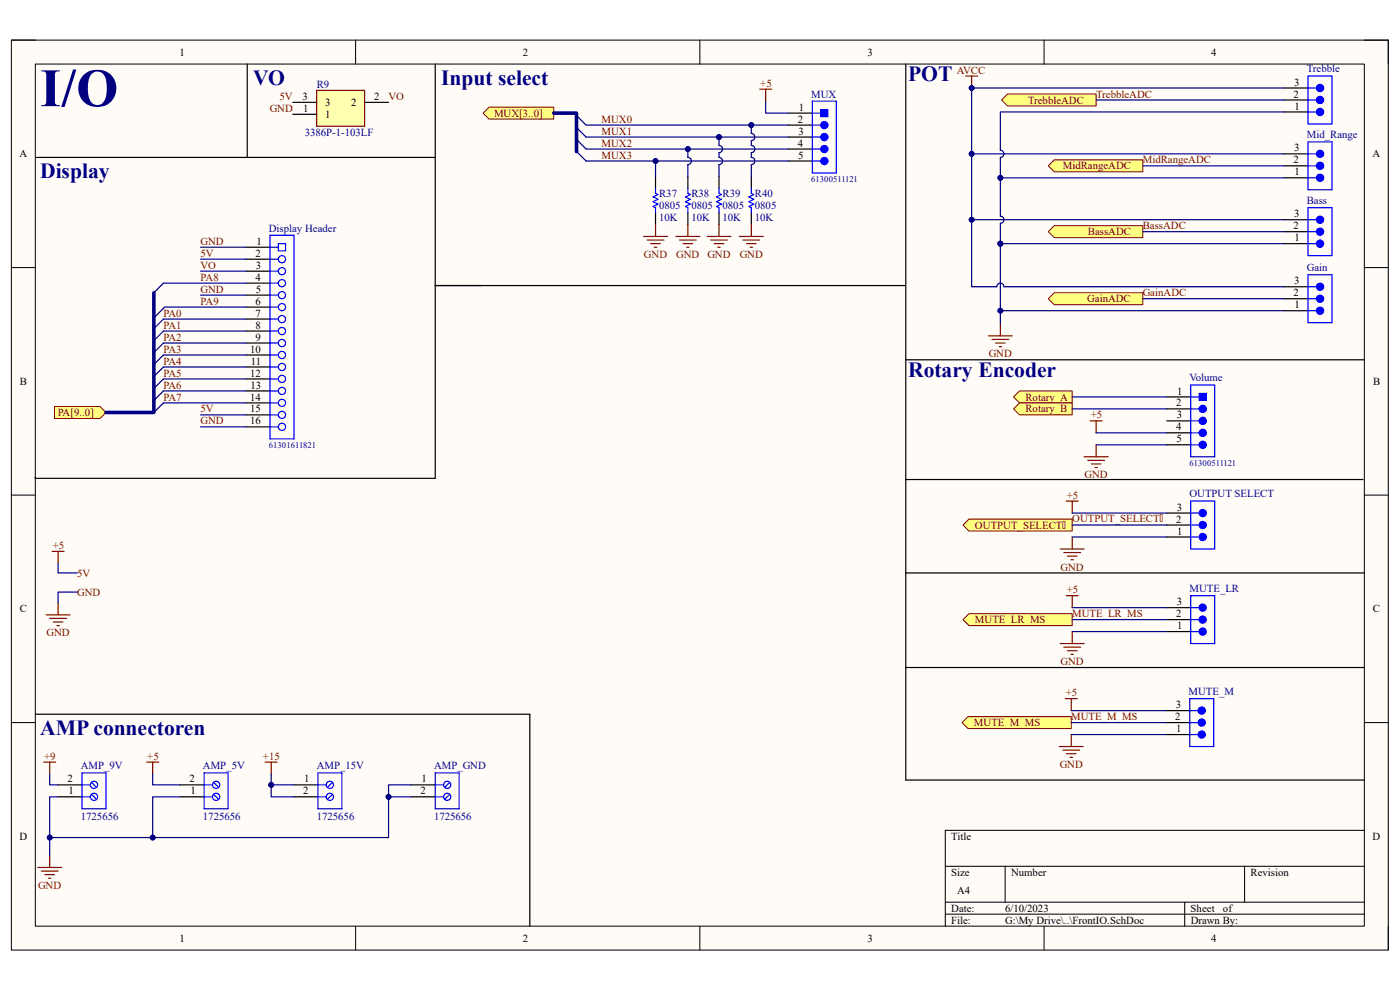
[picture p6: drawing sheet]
<svg xmlns="http://www.w3.org/2000/svg" width="297mm" height="210mm" viewBox="0 0 297 210" stroke-linecap="round" stroke-linejoin="round" font-family="sans-serif">
<path d="M2.4 8.5h292.1v193h-292.1z" fill-rule="evenodd" fill="#fffcf8"/>
<path d="M2.4 8.5h292.1v193h-292.1z" fill="none" stroke="#000" stroke-width=".21"/>
<path d="M7.5 13.6h281.9v182.9h-281.9z" fill-rule="evenodd" fill="#fffcf8"/>
<g fill="none" stroke="#000" stroke-width=".21">
<path d="M2.4 8.5h5.1M7.5 13.6h281.9v182.9h-281.9zM75.4 8.5v5.1M148.5 8.5v5.1M221.5 8.5v5.1M289.4 8.5h5.1v5.1M2.4 56.8h5.1M289.4 56.8h5.1M2.4 105h5.1M289.4 105h5.1M2.4 153.3h5.1M289.4 153.3h5.1"/>
<path d="M289.4 176.1h-88.9v20.4M75.4 196.5v5M148.5 196.5v5M200.5 183.8h88.9M200.5 191.4h88.9M200.5 193.9h88.9M213.2 183.8v7.6M221.5 196.5v5M251.3 191.4v5.1M264 183.8v7.6M294.5 196.5v5"/>
</g>
<path d="M272.4 18.7h5.1M272.4 21.2h5.1M272.4 23.7h5.1" fill="none" stroke="#000" stroke-width=".25"/>
<path d="M277.5 16.1h5.1v10.2h-5.1zM277.5 21.2h1.8" fill="none" stroke="#00f" stroke-width=".25"/>
<circle cx="280" cy="21.2" r=".76" fill="#00f"/>
<g fill="none" stroke="#00f" stroke-width=".25">
<path d="M277.5 23.7h1.8"/>
<circle cx="280" cy="21.2" r=".76"/>
</g>
<circle cx="280" cy="23.7" r=".76" fill="#00f"/>
<g fill="none" stroke="#00f" stroke-width=".25">
<path d="M277.5 18.7h1.8"/>
<circle cx="280" cy="23.7" r=".76"/>
</g>
<circle cx="280" cy="18.7" r=".76" fill="#00f"/>
<g fill="none" stroke="#00f" stroke-width=".25">
<path d="M277.5 30.1h5.1v10.2h-5.1zM277.5 35.2h1.8"/>
<circle cx="280" cy="18.7" r=".76"/>
</g>
<path d="M272.4 35.2h5.1M272.4 37.7h5.1M272.4 32.6h5.1" fill="none" stroke="#000" stroke-width=".25"/>
<circle cx="280" cy="35.2" r=".76" fill="#00f"/>
<g fill="none" stroke="#00f" stroke-width=".25">
<path d="M277.5 37.7h1.8"/>
<circle cx="280" cy="35.2" r=".76"/>
</g>
<circle cx="280" cy="37.7" r=".76" fill="#00f"/>
<g fill="none" stroke="#00f" stroke-width=".25">
<path d="M277.5 32.6h1.8"/>
<circle cx="280" cy="37.7" r=".76"/>
</g>
<circle cx="280" cy="32.6" r=".76" fill="#00f"/>
<g fill="none" stroke="#00f" stroke-width=".25">
<path d="M277.5 44.1h5.1v10.1h-5.1zM277.5 49.1h1.8"/>
<circle cx="280" cy="32.6" r=".76"/>
</g>
<path d="M272.4 49.1h5.1M272.4 51.7h5.1M272.4 46.6h5.1" fill="none" stroke="#000" stroke-width=".25"/>
<circle cx="280" cy="49.1" r=".76" fill="#00f"/>
<g fill="none" stroke="#00f" stroke-width=".25">
<path d="M277.5 51.7h1.8"/>
<circle cx="280" cy="49.1" r=".76"/>
</g>
<circle cx="280" cy="51.7" r=".76" fill="#00f"/>
<g fill="none" stroke="#00f" stroke-width=".25">
<path d="M277.5 46.6h1.8"/>
<circle cx="280" cy="51.7" r=".76"/>
</g>
<circle cx="280" cy="46.6" r=".76" fill="#00f"/>
<circle cx="280" cy="46.6" r=".76" fill="none" stroke="#00f" stroke-width=".25"/>
<path d="M213.8 19.9h18.7v2.6h-18.7l-1.3-1.3z" fill-rule="evenodd" fill="#ffff80"/>
<path d="M213.8 19.9h18.7v2.6h-18.7l-1.3-1.3z" fill="none" stroke="#800000" stroke-width=".21"/>
<path d="M223.7 33.9h18.8v2.5h-18.8l-1.3-1.2z" fill-rule="evenodd" fill="#ffff80"/>
<path d="M223.7 33.9h18.8v2.5h-18.8l-1.3-1.2z" fill="none" stroke="#800000" stroke-width=".21"/>
<path d="M222.4 49.1l1.3-1.2h18.8v2.5h-18.8z" fill-rule="evenodd" fill="#ffff80"/>
<path d="M222.4 49.1l1.3-1.2h18.8v2.5h-18.8z" fill="none" stroke="#800000" stroke-width=".21"/>
<path d="M223.7 62.1h18.8v2.5h-18.8l-1.3-1.2z" fill-rule="evenodd" fill="#ffff80"/>
<path d="M223.7 62.1h18.8v2.5h-18.8l-1.3-1.2z" fill="none" stroke="#800000" stroke-width=".21"/>
<path d="M272.4 63.4h5.1M272.4 65.9h5.1M272.4 60.8h5.1" fill="none" stroke="#000" stroke-width=".25"/>
<path d="M277.5 58.3h5.1v10.2h-5.1zM277.5 63.4h1.8" fill="none" stroke="#00f" stroke-width=".25"/>
<circle cx="280" cy="63.4" r=".76" fill="#00f"/>
<g fill="none" stroke="#00f" stroke-width=".25">
<path d="M277.5 65.9h1.8"/>
<circle cx="280" cy="63.4" r=".76"/>
</g>
<circle cx="280" cy="65.9" r=".76" fill="#00f"/>
<g fill="none" stroke="#00f" stroke-width=".25">
<path d="M277.5 60.8h1.8"/>
<circle cx="280" cy="65.9" r=".76"/>
</g>
<circle cx="280" cy="60.8" r=".76" fill="#00f"/>
<circle cx="280" cy="60.8" r=".76" fill="none" stroke="#00f" stroke-width=".25"/>
<path d="M215 84.2l1.3-1.3h11.2v2.6h-11.2z" fill-rule="evenodd" fill="#ffff80"/>
<path d="M215 84.2l1.3-1.3h11.2v2.6h-11.2z" fill="none" stroke="#800000" stroke-width=".21"/>
<path d="M216.3 85.5h11.2v2.5h-11.2l-1.3-1.3z" fill-rule="evenodd" fill="#ffff80"/>
<path d="M216.3 85.5h11.2v2.5h-11.2l-1.3-1.3z" fill="none" stroke="#800000" stroke-width=".21"/>
<path d="M11.6 86.2h9.6l1.3 1.3-1.3 1.3h-9.6z" fill-rule="evenodd" fill="#ffff80"/>
<path d="M11.6 86.2h9.6l1.3 1.3-1.3 1.3h-9.6z" fill="none" stroke="#800000" stroke-width=".21"/>
<circle cx="255.2" cy="86.7" r=".76" fill="#00f"/>
<g fill="none" stroke="#00f" stroke-width=".25">
<path d="M252.6 86.7h1.8M252.6 84.2h1.8"/>
<circle cx="255.2" cy="86.7" r=".76"/>
</g>
<path d="M247.5 86.7h5.1M247.5 84.2h5.1" fill="none" stroke="#000" stroke-width=".25"/>
<path d="M254.4 83.4h1.5v1.6h-1.5z" fill-rule="evenodd" fill="#00f"/>
<path d="M254.4 83.4h1.5v1.6h-1.5z" fill="none" stroke="#00f" stroke-width=".21"/>
<circle cx="255.2" cy="91.8" r=".76" fill="#00f"/>
<circle cx="255.2" cy="91.8" r=".76" fill="none" stroke="#00f" stroke-width=".25"/>
<circle cx="255.2" cy="94.4" r=".76" fill="#00f"/>
<circle cx="255.2" cy="94.4" r=".76" fill="none" stroke="#00f" stroke-width=".25"/>
<circle cx="255.2" cy="89.3" r=".76" fill="#00f"/>
<g fill="none" stroke="#00f" stroke-width=".25">
<path d="M252.6 89.3h1.8M252.6 91.8h1.8M252.6 94.4h1.8M252.6 81.7h5.1v15.2h-5.1z"/>
<circle cx="255.2" cy="89.3" r=".76"/>
</g>
<path d="M247.5 89.3h5.1M247.5 91.8h5.1M247.5 94.4h5.1" fill="none" stroke="#000" stroke-width=".25"/>
<path d="M103.8 22.7h13.7v2.6h-13.7l-1.3-1.3z" fill-rule="evenodd" fill="#ffff80"/>
<path d="M103.8 22.7h13.7v2.6h-13.7l-1.3-1.3z" fill="none" stroke="#800000" stroke-width=".21"/>
<g fill="none" stroke="#00f" stroke-width=".25">
<path d="M57.3 55h1.8M57.3 57.5h1.8M57.3 49.9h5.1v43.2h-5.1zM57.3 52.4h1.8M59.1 51.7h1.5v1.5h-1.5zM57.3 60.1h1.8M57.3 62.6h1.8M57.3 65.1h1.8M57.3 67.7h1.8M57.3 70.2h1.8M57.3 72.8h1.8M57.3 75.3h1.8"/>
<path d="M57.3 77.8h1.8M57.3 80.4h1.8M57.3 82.9h1.8M57.3 85.5h1.8M57.3 88h1.8M57.3 90.6h1.8M252.6 106.3h5.1v10.2h-5.1zM252.6 111.4h1.8"/>
<circle cx="59.8" cy="57.5" r=".76"/>
<circle cx="59.8" cy="55" r=".76"/>
<circle cx="59.8" cy="60.1" r=".76"/>
<circle cx="59.8" cy="70.2" r=".76"/>
<circle cx="59.8" cy="62.6" r=".76"/>
<circle cx="59.8" cy="77.8" r=".76"/>
<circle cx="59.8" cy="65.1" r=".76"/>
<circle cx="59.8" cy="75.3" r=".76"/>
<circle cx="59.8" cy="72.8" r=".76"/>
<circle cx="59.8" cy="67.7" r=".76"/>
<circle cx="59.8" cy="80.4" r=".76"/>
<circle cx="59.8" cy="82.9" r=".76"/>
<circle cx="59.8" cy="85.5" r=".76"/>
<circle cx="59.8" cy="90.6" r=".76"/>
<circle cx="59.8" cy="88" r=".76"/>
</g>
<g fill="none" stroke="#000" stroke-width=".25">
<path d="M192.2 13.6v88.1h97M7.7 33.4h84.6M52.2 55h5.1M52.2 52.4h5.1M52.2 57.5h5.1M52.2 60.1h5.1M52.2 62.6h5.1M52.2 65.1h5.1M52.2 67.7h5.1M52.2 70.2h5.1M52.2 72.8h5.1M52.2 75.3h5.1"/>
<path d="M52.2 77.8h5.1M192.2 76.3h97.2M52.2 80.4h5.1M52.2 82.9h5.1M52.2 85.5h5.1M52.2 88h5.1M52.2 90.6h5.1M247.5 111.4h5.1M247.5 113.9h5.1M247.5 108.8h5.1"/>
</g>
<path d="M34.6 65.4l-2 2M34.6 60.1l-2 2M34.7 67.7l-2 2M34.7 70.2l-2 2M34.7 72.8l-2 2M34.7 75.3l-2 2M34.7 77.8l-2 2M34.6 85.5l-2 2M34.7 80.4l-2 2M34.7 82.9l-2 2" fill="none" stroke="#000080" stroke-width=".25"/>
<circle cx="255.2" cy="111.4" r=".76" fill="#00f"/>
<g fill="none" stroke="#00f" stroke-width=".25">
<path d="M252.6 113.9h1.8"/>
<circle cx="255.2" cy="111.4" r=".76"/>
</g>
<circle cx="255.2" cy="113.9" r=".76" fill="#00f"/>
<g fill="none" stroke="#00f" stroke-width=".25">
<path d="M252.6 108.8h1.8"/>
<circle cx="255.2" cy="113.9" r=".76"/>
</g>
<circle cx="255.2" cy="108.8" r=".76" fill="#00f"/>
<circle cx="255.2" cy="108.8" r=".76" fill="none" stroke="#00f" stroke-width=".25"/>
<path d="M204.3 111.4l1.3-1.3h21.9v2.5h-21.9z" fill-rule="evenodd" fill="#ffff80"/>
<path d="M204.3 111.4l1.3-1.3h21.9v2.5h-21.9z" fill="none" stroke="#800000" stroke-width=".21"/>
<path d="M192.2 101.7v19.8h97.2M247.5 131.4h5.1M247.5 134h5.1M247.5 128.9h5.1" fill="none" stroke="#000" stroke-width=".25"/>
<path d="M252.6 126.4h5.1v10.1h-5.1zM252.6 131.4h1.8" fill="none" stroke="#00f" stroke-width=".25"/>
<circle cx="255.2" cy="131.4" r=".76" fill="#00f"/>
<g fill="none" stroke="#00f" stroke-width=".25">
<path d="M252.6 134h1.8"/>
<circle cx="255.2" cy="131.4" r=".76"/>
</g>
<circle cx="255.2" cy="134" r=".76" fill="#00f"/>
<g fill="none" stroke="#00f" stroke-width=".25">
<path d="M252.6 128.9h1.8"/>
<circle cx="255.2" cy="134" r=".76"/>
</g>
<circle cx="255.2" cy="128.9" r=".76" fill="#00f"/>
<circle cx="255.2" cy="128.9" r=".76" fill="none" stroke="#00f" stroke-width=".25"/>
<path d="M204.3 131.4l1.3-1.2h21.9v2.5h-21.9z" fill-rule="evenodd" fill="#ffff80"/>
<path d="M204.3 131.4l1.3-1.2h21.9v2.5h-21.9z" fill="none" stroke="#800000" stroke-width=".21"/>
<path d="M247.3 153.3h5.1M247.3 155.8h5.1M247.3 150.7h5.1" fill="none" stroke="#000" stroke-width=".25"/>
<path d="M252.4 148.2h5.1v10.2h-5.1zM252.4 153.3h1.8" fill="none" stroke="#00f" stroke-width=".25"/>
<circle cx="255" cy="153.3" r=".76" fill="#00f"/>
<g fill="none" stroke="#00f" stroke-width=".25">
<path d="M252.4 155.8h1.8"/>
<circle cx="255" cy="153.3" r=".76"/>
</g>
<circle cx="255" cy="155.8" r=".76" fill="#00f"/>
<g fill="none" stroke="#00f" stroke-width=".25">
<path d="M252.4 150.7h1.8"/>
<circle cx="255" cy="155.8" r=".76"/>
</g>
<circle cx="255" cy="150.7" r=".76" fill="#00f"/>
<circle cx="255" cy="150.7" r=".76" fill="none" stroke="#00f" stroke-width=".25"/>
<path d="M205.4 152h21.9v2.6h-21.9l-1.3-1.3z" fill-rule="evenodd" fill="#ffff80"/>
<path d="M205.4 152h21.9v2.6h-21.9l-1.3-1.3z" fill="none" stroke="#800000" stroke-width=".21"/>
<path d="M192.2 121.5v44h97.2M192.2 141.6h97.2" fill="none" stroke="#000" stroke-width=".25"/>
<path d="M67.2 19.2h10.1v7.6h-10.1z" fill-rule="evenodd" fill="#ffffb0"/>
<g fill="none" stroke="#800000" stroke-width=".25">
<path d="M67.2 19.2h10.1v7.6h-10.1zM136.5 50.2h5.1M137.3 50.9h3.5M138.1 51.7h2M138.8 52.4h.5M139.1 47.6v2.6M143.4 50.2h5.1M144.2 50.9h3.5M144.9 51.7h2M145.7 52.4h.5M145.9 47.6v2.6M150 50.2h5.1"/>
<path d="M150.8 50.9h3.5M151.5 51.7h2M152.3 52.4h.5M152.5 47.6v2.6M156.9 50.2h5M157.6 50.9h3.6M158.4 51.7h2M159.1 52.4h.5M159.4 47.6v2.6"/>
</g>
<path d="M62.1 24.3h5.1M62.1 21.7h5.1M77.3 21.7h5.1M139.1 37.5v2.5M145.9 37.5v2.5M152.5 37.5v2.5M159.4 37.5v2.5M139.1 45.1v2.5M145.9 45.1v2.5M152.5 45.1v2.5M159.4 45.1v2.5M102.2 60.6h-9.9v40.9h-84.8v-.3" fill="none" stroke="#000" stroke-width=".25"/>
<path d="M122.3 24.5l2 2M122.3 27.1l2 2M122.3 29.6l2 2M122.3 32.2l2 2" fill="none" stroke="#000080" stroke-width=".25"/>
<path d="M139.1 40v1l.5 .3-1 .5 1 .5-1 .5 1 .5-1 .5 .5 .3v1M145.9 40v1l.5 .3-1 .5 1 .5-1 .5 1 .5-1 .5 .5 .3v1M152.5 40v1l.5 .3-1 .5 1 .5-1 .5 1 .5-1 .5 .5 .3v1M159.4 40v1l.5 .3-1 .5 1 .5-1 .5 1 .5-1 .5 .5 .3v1" fill="none" stroke="#00f" stroke-width=".25"/>
<circle cx="174.9" cy="26.5" r=".76" fill="#00f"/>
<g fill="none" stroke="#00f" stroke-width=".25">
<path d="M172.3 26.5h1.8M172.3 24h1.8"/>
<circle cx="174.9" cy="26.5" r=".76"/>
</g>
<path d="M167.3 26.5h5M167.3 24h5" fill="none" stroke="#000" stroke-width=".25"/>
<path d="M174.1 23.2h1.6v1.6h-1.6z" fill-rule="evenodd" fill="#00f"/>
<path d="M174.1 23.2h1.6v1.6h-1.6z" fill="none" stroke="#00f" stroke-width=".21"/>
<circle cx="174.9" cy="31.6" r=".76" fill="#00f"/>
<circle cx="174.9" cy="31.6" r=".76" fill="none" stroke="#00f" stroke-width=".25"/>
<circle cx="174.9" cy="34.2" r=".76" fill="#00f"/>
<circle cx="174.9" cy="34.2" r=".76" fill="none" stroke="#00f" stroke-width=".25"/>
<circle cx="174.9" cy="29.1" r=".76" fill="#00f"/>
<g fill="none" stroke="#00f" stroke-width=".25">
<path d="M172.3 21.5v15.2M172.3 29.1h1.8M172.3 31.6h1.8M172.3 34.2h1.8M172.3 21.5h5.1v15.2h-5.1"/>
<circle cx="174.9" cy="29.1" r=".76"/>
</g>
<path d="M92.3 13.6v47h99.9M167.3 29.1h5M167.3 31.6h5M167.3 34.2h5M38.2 169h5.1M38.2 166.5h5.1" fill="none" stroke="#000" stroke-width=".25"/>
<circle cx="45.9" cy="169" r=".76" fill="#fff"/>
<g fill="none" stroke="#00f" stroke-width=".25">
<path d="M45.3 168.5l1.1 1.1"/>
<circle cx="45.9" cy="169" r=".76"/>
</g>
<circle cx="45.9" cy="166.5" r=".76" fill="#fff"/>
<g fill="none" stroke="#00f" stroke-width=".25">
<path d="M43.3 169h1.8M43.3 166.5h1.8M43.3 164h5.1v7.6h-5.1zM45.3 166l1.1 1"/>
<circle cx="45.9" cy="166.5" r=".76"/>
</g>
<path d="M12.3 169h5.1M12.3 166.5h5.1" fill="none" stroke="#000" stroke-width=".25"/>
<circle cx="19.9" cy="169" r=".76" fill="#fff"/>
<g fill="none" stroke="#00f" stroke-width=".25">
<path d="M19.4 168.5l1.1 1.1"/>
<circle cx="19.9" cy="169" r=".76"/>
</g>
<circle cx="19.9" cy="166.5" r=".76" fill="#fff"/>
<g fill="none" stroke="#00f" stroke-width=".25">
<path d="M17.4 169h1.8M17.4 166.5h1.8M17.4 164h5.1v7.6h-5.1zM19.4 166l1.1 1"/>
<circle cx="19.9" cy="166.5" r=".76"/>
</g>
<path d="M62.4 166.5h5M62.4 169h5" fill="none" stroke="#000" stroke-width=".25"/>
<circle cx="70" cy="166.5" r=".76" fill="#fff"/>
<g fill="none" stroke="#00f" stroke-width=".25">
<path d="M70.5 166l-1.1 1"/>
<circle cx="70" cy="166.5" r=".76"/>
</g>
<circle cx="70" cy="169" r=".76" fill="#fff"/>
<g fill="none" stroke="#00f" stroke-width=".25">
<path d="M67.4 166.5h1.8M67.4 169h1.8M67.4 164h5.1v7.6h-5.1zM70.5 168.5l-1.1 1.1"/>
<circle cx="70" cy="169" r=".76"/>
</g>
<path d="M87.3 166.5h5M87.3 169h5" fill="none" stroke="#000" stroke-width=".25"/>
<circle cx="94.9" cy="166.5" r=".76" fill="#fff"/>
<g fill="none" stroke="#00f" stroke-width=".25">
<path d="M95.4 166l-1.1 1"/>
<circle cx="94.9" cy="166.5" r=".76"/>
</g>
<circle cx="94.9" cy="169" r=".76" fill="#fff"/>
<g fill="none" stroke="#00f" stroke-width=".25">
<path d="M92.3 166.5h1.8M92.3 169h1.8M92.3 164h5.1v7.6h-5.1zM95.4 168.5l-1.1 1.1"/>
<circle cx="94.9" cy="169" r=".76"/>
</g>
<path d="M161.2 18.9h2.5M162.4 18.9v2.6M204.9 16.1h2.5M206.1 16.1v2.6" fill="none" stroke="#800000" stroke-width=".25"/>
<circle cx="206.1" cy="18.7" r=".51" fill="#000080"/>
<circle cx="206.1" cy="18.7" r=".51" fill="none" stroke="#000080" stroke-width=".21"/>
<g fill="none" stroke="#800000" stroke-width=".25">
<path d="M209.7 71.2h5.1M210.4 72h3.6M211.2 72.8h2M212 73.5h.5M212.2 68.7v2.5M230 96.9h5.1M230.8 97.7h3.5M231.3 89.3h2.5M231.5 98.4h2.1M232.3 99.2h.5M232.5 89.3v2.5M232.5 94.4v2.5"/>
<path d="M11.1 117h2.5M12.3 117v2.5M224.9 116.5h5.1M225.7 117.2h3.5M226.2 106.3h2.5M226.5 118h2M227.2 118.7h.5M227.5 106.3v2.5M227.5 113.9v2.6M9.8 130.4h5.1M10.5 131.2h3.6M11.3 132h2"/>
<path d="M12.1 132.7h.5M12.3 127.9v2.5M224.9 136.5h5.1M225.7 137.3h3.5M226.2 126.4h2.5M226.5 138h2M227.2 138.8h.5M227.5 126.4v2.5M227.5 134v2.5M224.7 158.4h5.1M225.5 159.1h3.5M226 148.2h2.5"/>
<path d="M226.3 159.9h2M227.3 148.2v2.5M227.3 155.8v2.6M9.3 161.7h2.5M10.5 161.7v2.5M31.1 161.7h2.6M32.4 161.7v2.5M56.3 161.7h2.5M57.5 161.7v2.5M227 160.7h.5M8 184h5.1M8.8 184.8h3.5"/>
<path d="M9.5 185.5h2.1M10.3 186.3h.5M10.5 181.5v2.5"/>
</g>
<path d="M52.5 13.6v19.8M7.5 151.5h104.9v45" fill="none" stroke="#000" stroke-width=".25"/>
<g fill="none" stroke="#000080" stroke-width=".25">
<path d="M124.3 31.6h43M242.5 35.2h29.9M42.5 52.4h9.7M42.5 55h9.7M42.5 57.5h9.7M242.5 49.1h29.9M34.7 77.8h17.5M34.7 75.3h17.5M34.7 72.8h17.5M34.7 70.2h17.5M34.7 67.7h17.5M42.5 62.6h9.7"/>
<path d="M52.2 60.1h-17.6M52.2 65.1h-17.3l-.3 .3M34.7 82.9h17.5M34.7 80.4h17.5M42.6 88h9.6M42.6 90.6h9.6M52.2 85.5h-17.6M227.5 84.2h20M227.5 86.7h20M232.5 94.4h15M232.5 91.8h15M227.5 113.9h20"/>
<path d="M227.5 108.8h20M227.5 111.4h20M227.5 134h20M227.5 128.9h20M227.5 131.4h20M227.3 155.8h20M227.3 150.7h20M227.3 153.3h20"/>
</g>
<circle cx="145.9" cy="31.6" r=".51" fill="#000080"/>
<circle cx="145.9" cy="31.6" r=".51" fill="none" stroke="#000080" stroke-width=".21"/>
<path d="M124.3 29.1h43" fill="none" stroke="#000080" stroke-width=".25"/>
<circle cx="152.5" cy="29.1" r=".51" fill="#000080"/>
<circle cx="152.5" cy="29.1" r=".51" fill="none" stroke="#000080" stroke-width=".21"/>
<path d="M124.3 26.5h43" fill="none" stroke="#000080" stroke-width=".25"/>
<circle cx="159.4" cy="26.5" r=".51" fill="#000080"/>
<circle cx="159.4" cy="26.5" r=".51" fill="none" stroke="#000080" stroke-width=".21"/>
<path d="M139.1 34.2h28.2" fill="none" stroke="#000080" stroke-width=".25"/>
<circle cx="139.1" cy="34.2" r=".51" fill="#000080"/>
<circle cx="139.1" cy="34.2" r=".51" fill="none" stroke="#000080" stroke-width=".21"/>
<path d="M145.9 31.6v1.8a.76 .76 0 0 1 .8 .8 .76 .76 0 0 1-.8 .7v2.6" fill="none" stroke="#000080" stroke-width=".25"/>
<circle cx="145.9" cy="31.6" r=".51" fill="#000080"/>
<circle cx="145.9" cy="31.6" r=".51" fill="none" stroke="#000080" stroke-width=".21"/>
<path d="M152.5 29.1v1.8a.76 .76 0 0 1 .8 .7 .76 .76 0 0 1-.8 .8v1a.76 .76 0 0 1 .8 .8 .76 .76 0 0 1-.8 .7v2.6" fill="none" stroke="#000080" stroke-width=".25"/>
<circle cx="152.5" cy="29.1" r=".51" fill="#000080"/>
<circle cx="152.5" cy="29.1" r=".51" fill="none" stroke="#000080" stroke-width=".21"/>
<path d="M159.4 26.5v1.8a.76 .76 0 0 1 .8 .8 .76 .76 0 0 1-.8 .7v1.1a.76 .76 0 0 1 .8 .7 .76 .76 0 0 1-.8 .8v1a.76 .76 0 0 1 .8 .8 .76 .76 0 0 1-.8 .7v2.6" fill="none" stroke="#000080" stroke-width=".25"/>
<circle cx="159.4" cy="26.5" r=".51" fill="#000080"/>
<circle cx="159.4" cy="26.5" r=".51" fill="none" stroke="#000080" stroke-width=".21"/>
<path d="M124.3 34.2h14.8v3.3" fill="none" stroke="#000080" stroke-width=".25"/>
<circle cx="139.1" cy="34.2" r=".51" fill="#000080"/>
<circle cx="139.1" cy="34.2" r=".51" fill="none" stroke="#000080" stroke-width=".21"/>
<path d="M162.4 21.5v2.5h4.9M232.5 21.2h39.9M206.1 46.6h66.3M242.5 63.4h29.9" fill="none" stroke="#000080" stroke-width=".25"/>
<circle cx="206.1" cy="46.6" r=".51" fill="#000080"/>
<circle cx="206.1" cy="46.6" r=".51" fill="none" stroke="#000080" stroke-width=".21"/>
<path d="M206.1 32.6h66.3" fill="none" stroke="#000080" stroke-width=".25"/>
<circle cx="206.1" cy="32.6" r=".51" fill="#000080"/>
<circle cx="206.1" cy="32.6" r=".51" fill="none" stroke="#000080" stroke-width=".21"/>
<path d="M212.2 51.7h60.2" fill="none" stroke="#000080" stroke-width=".25"/>
<circle cx="212.2" cy="51.7" r=".51" fill="#000080"/>
<circle cx="212.2" cy="51.7" r=".51" fill="none" stroke="#000080" stroke-width=".21"/>
<path d="M212.2 37.7v8.1a.76 .76 0 0 1 .8 .8 .76 .76 0 0 1-.8 .8v4.3" fill="none" stroke="#000080" stroke-width=".25"/>
<circle cx="212.2" cy="51.7" r=".51" fill="#000080"/>
<circle cx="212.2" cy="51.7" r=".51" fill="none" stroke="#000080" stroke-width=".21"/>
<circle cx="212.2" cy="37.7" r=".51" fill="#000080"/>
<circle cx="212.2" cy="37.7" r=".51" fill="none" stroke="#000080" stroke-width=".21"/>
<path d="M212.2 51.7v14.2" fill="none" stroke="#000080" stroke-width=".25"/>
<circle cx="212.2" cy="65.9" r=".51" fill="#000080"/>
<circle cx="212.2" cy="65.9" r=".51" fill="none" stroke="#000080" stroke-width=".21"/>
<circle cx="212.2" cy="51.7" r=".51" fill="#000080"/>
<circle cx="212.2" cy="51.7" r=".51" fill="none" stroke="#000080" stroke-width=".21"/>
<path d="M272.4 18.7h-66.3v42.1h5.4a.76 .76 0 0 1 .7-.7 .76 .76 0 0 1 .8 .7h59.4" fill="none" stroke="#000080" stroke-width=".25"/>
<circle cx="206.1" cy="18.7" r=".51" fill="#000080"/>
<circle cx="206.1" cy="18.7" r=".51" fill="none" stroke="#000080" stroke-width=".21"/>
<circle cx="206.1" cy="32.6" r=".51" fill="#000080"/>
<circle cx="206.1" cy="32.6" r=".51" fill="none" stroke="#000080" stroke-width=".21"/>
<circle cx="206.1" cy="46.6" r=".51" fill="#000080"/>
<circle cx="206.1" cy="46.6" r=".51" fill="none" stroke="#000080" stroke-width=".21"/>
<path d="M272.4 65.9h-60.2v2.8" fill="none" stroke="#000080" stroke-width=".25"/>
<circle cx="212.2" cy="65.9" r=".51" fill="#000080"/>
<circle cx="212.2" cy="65.9" r=".51" fill="none" stroke="#000080" stroke-width=".21"/>
<path d="M272.4 23.7h-60.2v8.2a.76 .76 0 0 1 .8 .7 .76 .76 0 0 1-.8 .8v4.3h60.2" fill="none" stroke="#000080" stroke-width=".25"/>
<circle cx="212.2" cy="37.7" r=".51" fill="#000080"/>
<circle cx="212.2" cy="37.7" r=".51" fill="none" stroke="#000080" stroke-width=".21"/>
<path d="M12.3 119.5v2h4.1M16.4 125.6h-4.1v2.3M12.3 169h-1.8v12.5" fill="none" stroke="#000080" stroke-width=".25"/>
<circle cx="10.5" cy="177.7" r=".51" fill="#000080"/>
<circle cx="10.5" cy="177.7" r=".51" fill="none" stroke="#000080" stroke-width=".21"/>
<path d="M10.5 164.2v2.3h1.8M38.2 169h-5.8v8.7h-21.9" fill="none" stroke="#000080" stroke-width=".25"/>
<circle cx="32.4" cy="177.7" r=".51" fill="#000080"/>
<circle cx="32.4" cy="177.7" r=".51" fill="none" stroke="#000080" stroke-width=".21"/>
<circle cx="10.5" cy="177.7" r=".51" fill="#000080"/>
<circle cx="10.5" cy="177.7" r=".51" fill="none" stroke="#000080" stroke-width=".21"/>
<path d="M87.3 166.5h-4.9v2.5" fill="none" stroke="#000080" stroke-width=".25"/>
<circle cx="82.4" cy="169" r=".51" fill="#000080"/>
<circle cx="82.4" cy="169" r=".51" fill="none" stroke="#000080" stroke-width=".21"/>
<path d="M57.5 164.2v2.3h4.9" fill="none" stroke="#000080" stroke-width=".25"/>
<circle cx="57.5" cy="166.5" r=".51" fill="#000080"/>
<circle cx="57.5" cy="166.5" r=".51" fill="none" stroke="#000080" stroke-width=".21"/>
<path d="M32.4 164.2v2.3h5.8M57.5 166.5v2.5h4.9" fill="none" stroke="#000080" stroke-width=".25"/>
<circle cx="57.5" cy="166.5" r=".51" fill="#000080"/>
<circle cx="57.5" cy="166.5" r=".51" fill="none" stroke="#000080" stroke-width=".21"/>
<path d="M87.3 169h-4.9v8.7h-50" fill="none" stroke="#000080" stroke-width=".25"/>
<circle cx="82.4" cy="169" r=".51" fill="#000080"/>
<circle cx="82.4" cy="169" r=".51" fill="none" stroke="#000080" stroke-width=".21"/>
<circle cx="32.4" cy="177.7" r=".51" fill="#000080"/>
<circle cx="32.4" cy="177.7" r=".51" fill="none" stroke="#000080" stroke-width=".21"/>
<path d="M117.5 24h4.8v8.2M32.6 62.1v25.4h-10.1" fill="none" stroke="#000080" stroke-width=".76"/>
<text font-size="11.5" fill="#000080" x="8.5" y="22.5">I/O</text>
<g font-size="4.6" fill="#000080">
<text x="53.7" y="17.9">VO</text>
<text x="93.6" y="17.9">Input select</text>
<text x="192.7" y="17.2">POT</text>
<text x="8.5" y="37.8">Display</text>
<text x="192.7" y="79.9">Rotary Encoder</text>
<text x="8.5" y="155.9">AMP connectoren</text>
</g>
<g font-size="2.3">
<text x="38.1" y="11.8">1</text>
<text x="110.9" y="11.8">2</text>
<text x="184" y="11.8">3</text>
<text x="256.9" y="11.8">4</text>
<text x="64.2" y="21.2">3</text>
<text x="64.3" y="23.7">1</text>
<text x="69" y="22.5">3</text>
<text x="74.5" y="22.5">2</text>
<text x="79.4" y="21.2">2</text>
<text x="169.5" y="23.5">1</text>
<text x="274.4" y="20.7">2</text>
<text x="274.5" y="18.2">3</text>
<text x="274.6" y="23.2">1</text>
<text x="69" y="25">1</text>
<text x="169.2" y="26">2</text>
<text x="169.4" y="28.6">3</text>
<text x="4.1" y="33.4">A</text>
<text x="169.2" y="31.1">4</text>
<text x="169.3" y="33.7">5</text>
<text x="274.4" y="34.7">2</text>
<text x="274.5" y="32.1">3</text>
<text x="291.2" y="33.4">A</text>
<text x="274.6" y="37.2">1</text>
<text x="274.5" y="46.1">3</text>
<text x="54.4" y="51.9">1</text>
<text x="274.4" y="48.6">2</text>
<text x="274.6" y="51.2">1</text>
<text x="54.2" y="54.5">2</text>
<text x="54.2" y="59.6">4</text>
<text x="54.3" y="57">3</text>
<text x="54.2" y="64.6">6</text>
<text x="54.3" y="62.1">5</text>
<text x="274.4" y="62.9">2</text>
<text x="274.5" y="60.3">3</text>
<text x="274.6" y="65.4">1</text>
<text x="54.2" y="67.2">7</text>
<text x="54.2" y="69.7">8</text>
<text x="53" y="74.8">10</text>
<text x="53.2" y="77.3">11</text>
<text x="54.2" y="72.3">9</text>
<text x="4.2" y="81.7">B</text>
<text x="53" y="79.9">12</text>
<text x="53.1" y="82.4">13</text>
<text x="249.7" y="83.7">1</text>
<text x="291.3" y="81.7">B</text>
<text x="53" y="85">14</text>
<text x="53.1" y="87.5">15</text>
<text x="249.5" y="86.2">2</text>
<text x="249.6" y="88.8">3</text>
<text x="53" y="90">16</text>
<text x="249.5" y="91.3">4</text>
<text x="249.6" y="93.9">5</text>
<text x="249.5" y="110.9">2</text>
<text x="249.6" y="108.3">3</text>
<text x="249.7" y="113.4">1</text>
<text x="4.2" y="129.9">C</text>
<text x="249.5" y="130.9">2</text>
<text x="249.6" y="128.4">3</text>
<text x="291.3" y="129.9">C</text>
<text x="249.7" y="133.5">1</text>
<text x="249.3" y="152.8">2</text>
<text x="249.4" y="150.2">3</text>
<text x="249.5" y="155.3">1</text>
<text x="14.3" y="166">2</text>
<text x="40.2" y="166">2</text>
<text x="64.6" y="166">1</text>
<text x="89.5" y="166">1</text>
<text x="14.5" y="168.5">1</text>
<text x="40.4" y="168.5">1</text>
<text x="64.3" y="168.5">2</text>
<text x="89.2" y="168.5">2</text>
<text x="4.1" y="178.2">D</text>
<text x="201.8" y="178.2">Title</text>
<text x="291.2" y="178.2">D</text>
<text x="201.8" y="185.8">Size</text>
<text x="214.5" y="185.8">Number</text>
<text x="265.3" y="185.8">Revision</text>
<text x="203.1" y="189.6">A4</text>
<text x="201.8" y="193.4">Date:</text>
<text x="201.8" y="196">File:</text>
<text x="213.2" y="196">G:\My Drive\..\FrontIO.SchDoc</text>
<text x="213.2" y="193.4">6/10/2023</text>
<text x="252.6" y="193.4">Sheet</text>
<text x="252.6" y="196">Drawn By:</text>
<text x="259.5" y="193.4">of</text>
<text x="38.1" y="199.8">1</text>
<text x="110.9" y="199.8">2</text>
<text x="184" y="199.8">3</text>
<text x="256.9" y="199.8">4</text>
</g>
<g font-size="2.3" fill="#800000">
<text x="203" y="15.6">AVCC</text>
<text x="57.2" y="23.7">GND</text>
<text x="59.3" y="21.2">5V</text>
<text x="82.4" y="21.2">VO</text>
<text x="161.3" y="18.4">+5</text>
<text x="218.1" y="22">TrebbleADC</text>
<text x="232.5" y="20.7">TrebbleADC</text>
<text x="104.8" y="24.8">MUX[3..0]</text>
<text x="127.6" y="26">MUX0</text>
<text x="127.6" y="28.6">MUX1</text>
<text x="127.6" y="31.1">MUX2</text>
<text x="127.6" y="33.7">MUX3</text>
<text x="225.5" y="35.9">MidRangeADC</text>
<text x="242.4" y="34.7">MidRangeADC</text>
<text x="42.5" y="51.9">GND</text>
<text x="230.8" y="49.9">BassADC</text>
<text x="242.4" y="48.6">BassADC</text>
<text x="42.5" y="54.5">5V</text>
<text x="42.5" y="57">VO</text>
<text x="42.5" y="59.6">PA8</text>
<text x="136.6" y="54.7">GND</text>
<text x="143.5" y="54.7">GND</text>
<text x="150.1" y="54.7">GND</text>
<text x="156.9" y="54.7">GND</text>
<text x="42.5" y="64.6">PA9</text>
<text x="42.5" y="62.1">GND</text>
<text x="230.7" y="64.1">GainADC</text>
<text x="242.4" y="62.9">GainADC</text>
<text x="34.7" y="69.7">PA1</text>
<text x="34.7" y="67.2">PA0</text>
<text x="34.7" y="77.3">PA4</text>
<text x="34.7" y="74.8">PA3</text>
<text x="34.7" y="72.3">PA2</text>
<text x="209.8" y="75.8">GND</text>
<text x="34.7" y="82.4">PA6</text>
<text x="34.7" y="79.9">PA5</text>
<text x="12.2" y="88.3">PA[9..0]</text>
<text x="34.7" y="85">PA7</text>
<text x="42.5" y="87.5">5V</text>
<text x="217.6" y="85">Rotary_A</text>
<text x="217.6" y="87.5">Rotary_B</text>
<text x="231.4" y="88.8">+5</text>
<text x="42.5" y="90">GND</text>
<text x="230.1" y="101.5">GND</text>
<text x="226.3" y="105.8">+5</text>
<text x="206.8" y="112.1">OUTPUT_SELECT</text>
<text x="227.5" y="110.8">OUTPUT_SELECT</text>
<text x="11.2" y="116.5">+5</text>
<text x="16.4" y="122.3">5V</text>
<text x="225" y="121">GND</text>
<text x="226.3" y="125.9">+5</text>
<text x="16.4" y="126.4">GND</text>
<text x="227.5" y="130.9">MUTE_LR_MS</text>
<text x="9.9" y="135">GND</text>
<text x="206.8" y="132.2">MUTE_LR_MS</text>
<text x="225" y="141.1">GND</text>
<text x="226.1" y="147.7">+5</text>
<text x="206.6" y="154.1">MUTE_M_MS</text>
<text x="227.2" y="152.8">MUTE_M_MS</text>
<text x="9.4" y="161.2">+9</text>
<text x="31.2" y="161.2">+5</text>
<text x="55.8" y="161.2">+15</text>
<text x="224.8" y="162.9">GND</text>
<text x="8.1" y="188.6">GND</text>
</g>
<g font-size="2.3" fill="#000080">
<text x="277.2" y="15.4">Trebble</text>
<text x="67.2" y="18.7">R9</text>
<text x="172.1" y="20.7">MUX</text>
<text x="64.6" y="28.8">3386P-1-103LF</text>
<text x="277.2" y="29.3">Mid_Range</text>
<text x="139.8" y="41.8">R37</text>
<text x="146.7" y="41.8">R38</text>
<text x="153.3" y="41.8">R39</text>
<text x="160.1" y="41.8">R40</text>
<text x="139.8" y="46.9">10K</text>
<text x="139.8" y="44.3">0805</text>
<text x="146.7" y="46.9">10K</text>
<text x="146.7" y="44.3">0805</text>
<text x="153.3" y="46.9">10K</text>
<text x="153.3" y="44.3">0805</text>
<text x="160.1" y="46.9">10K</text>
<text x="160.1" y="44.3">0805</text>
<text x="277.2" y="43.3">Bass</text>
<text x="57" y="49.1">Display Header</text>
<text x="277.2" y="57.5">Gain</text>
<text x="252.3" y="80.9">Volume</text>
<text x="252.3" y="105.5">OUTPUT SELECT</text>
<text x="252.3" y="125.6">MUTE_LR</text>
<text x="252.1" y="147.4">MUTE_M</text>
<text x="17.1" y="163.2">AMP_9V</text>
<text x="43.1" y="163.2">AMP_5V</text>
<text x="67.2" y="163.2">AMP_15V</text>
<text x="92.1" y="163.2">AMP_GND</text>
<text x="17.1" y="173.9">1725656</text>
<text x="43.1" y="173.9">1725656</text>
<text x="67.2" y="173.9">1725656</text>
<text x="92.1" y="173.9">1725656</text>
</g>
<g font-size="1.8" fill="#000080">
<text x="172.1" y="38.6">61300511121</text>
<text x="57" y="95">61301611821</text>
<text x="252.3" y="98.8">61300511121</text>
</g>
</svg>
